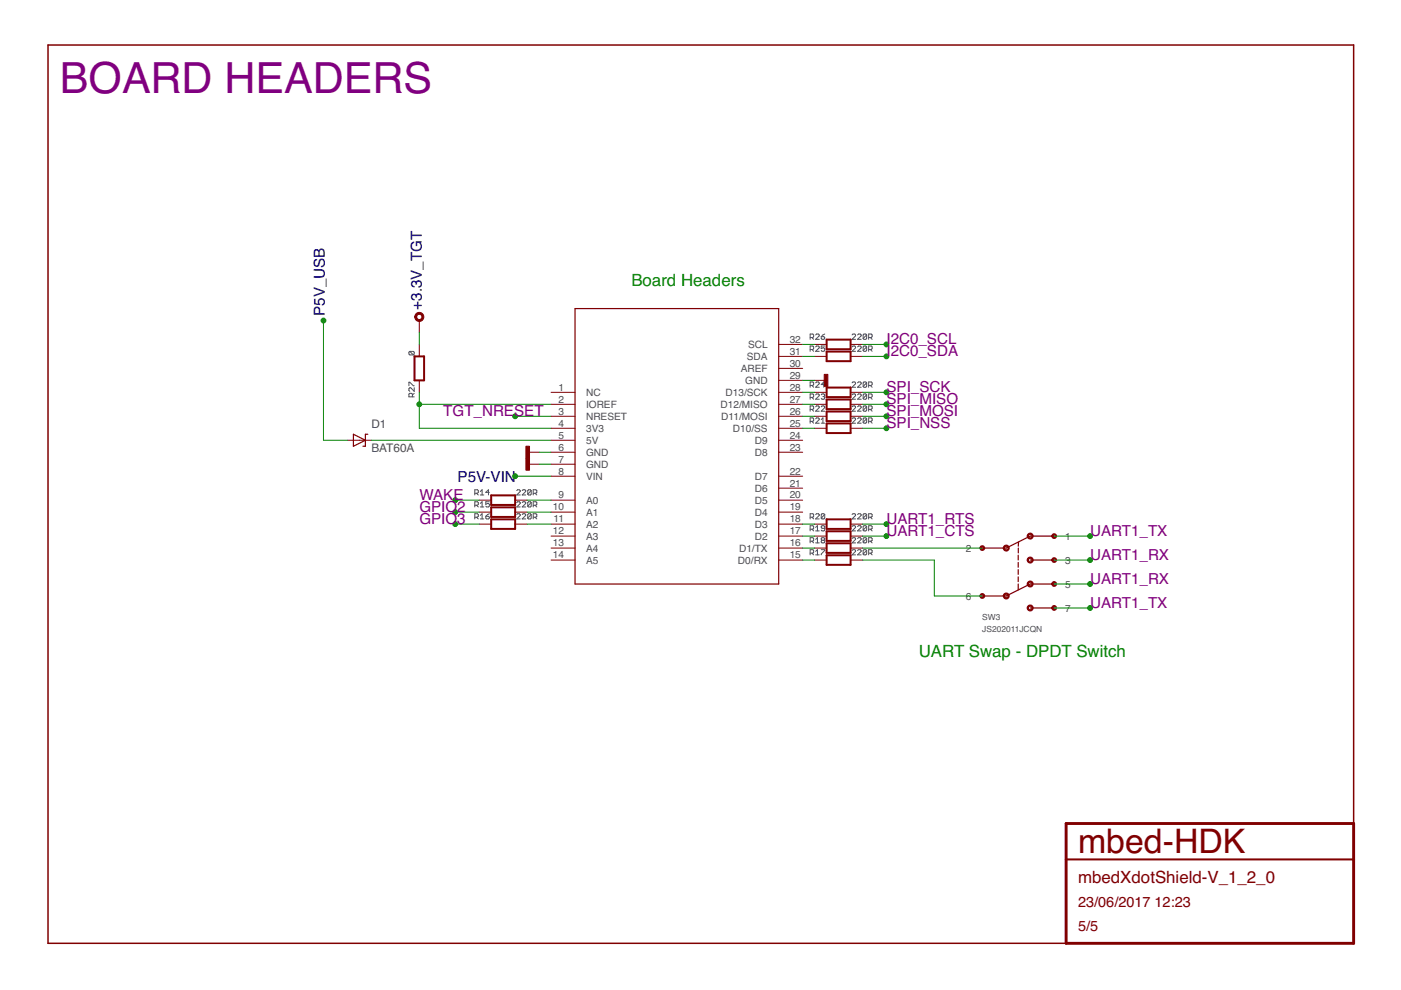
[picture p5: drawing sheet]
<svg xmlns="http://www.w3.org/2000/svg" width="297mm" height="210mm" viewBox="0 0 297 210" stroke-linecap="round" stroke-linejoin="round" font-family="sans-serif">
<g fill="none" stroke="#505050" stroke-width=".21">
<path d="M86.9 74.5l-.2 .2v.4l.2 .1h.7M86.9 74.5h.7l.2 .2v.4l-.2 .1M86.9 74.5l.7 .7M171.8 74.1h.5l.2-.2-.2-.5h-.5v1.1M171.8 71.6h.5l.2-.2-.2-.6h-.5v1.1M172.1 74.1l.4 .4M172.1 71.6l.4 .3M172.9 73.6l.2-.2h.4l.2 .2v.1l-.8 .8h.8M172.9 71l.2-.2h.4l.2 .2v.2l-.8 .7h.8M174.1 71.4h.6l.2 .4-.2 .1h-.4l-.2-.1zM174.9 73.4h-.8v.5l.4-.2 .4 .2v.4l-.2 .2h-.4l-.2-.2M174.9 70.8l-.8 .6"/>
<path d="M180.7 71l.1-.2h.4l.2 .2v.2l-.7 .7h.7M180.7 73.6l.1-.2h.4l.2 .2v.1l-.7 .8h.7M181.8 71l.2-.2h.4l.2 .2v.2l-.8 .7h.8M181.8 73.6l.2-.2h.4l.2 .2v.1l-.8 .8h.8M183.7 71l-.1-.2h-.4l-.2 .2v.8M183.7 73.6l-.1-.2h-.4l-.2 .2v.7M183.7 71v.8l-.1 .1h-.4l-.2-.1M183.7 73.6v.7l-.1 .2h-.4l-.2-.2M183.7 73.6l-.7 .7M183.7 71l-.7 .8M184.2 71.6h.5l.2-.2v-.4l-.2-.2h-.5v1.1M184.2 74.1h.5l.2-.2v-.3l-.2-.2h-.5v1.1"/>
<path d="M184.5 74.1l.4 .4M184.5 71.6l.4 .3M86.7 81.8v-.8l1.1 .8M87.4 84.1v-.5l-.2-.2-.5 .2v.5h1.1M87.8 82.2v.8l-.7-.8-.4 .2v.4l.2 .2M87.8 83.4l-.4 .4M171.8 89.3h.5l.2-.1-.2-.6h-.5v1.1M171.8 86.8h.5l.2-.2-.2-.5h-.5v1.1M171.8 84.3h.5l.2-.2-.2-.6h-.5v1.1M171.8 81.7h.5l.2-.2-.2-.5h-.5v1.1M172.1 89.3l.4 .4M172.1 86.8l.4 .4"/>
<path d="M172.1 84.3l.4 .3M172.1 81.7l.4 .4M172.9 88.8l.2-.2h.4l.2 .2v.2l-.8 .7h.8M172.9 86.3l.2-.2h.4l.2 .2v.1l-.8 .8h.8M172.9 83.7l.2-.2h.4l.2 .2v.2l-.8 .7h.8M172.9 81.2l.2-.2h.4l.2 .2v.2l-.8 .7h.8M174.1 89.7h.8M174.1 86.3l.2-.2h.4l.2 .2-.8 .9h.8M174.1 83.7l.2-.2h.4l.2 .2-.2 .4M174.1 89l.4-.4v1.1M174.5 84.1h.2M174.7 84.1l.2 .2-.2 .3h-.4l-.2-.1"/>
<path d="M174.9 81.5h-.8l.6-.5v1.1M180.7 81.2l.1-.2h.4l.2 .2v.2l-.7 .7h.7M180.7 83.7l.1-.2h.4l.2 .2v.2l-.7 .7h.7M180.7 86.3l.1-.2h.4l.2 .2-.7 .9h.7M180.7 88.8l.1-.2h.4l.2 .2-.7 .9h.7M181.8 81.2l.2-.2h.4l.2 .2v.2l-.8 .7h.8M181.8 83.7l.2-.2h.4l.2 .2v.2l-.8 .7h.8M181.8 86.3l.2-.2h.4l.2 .2v.1l-.8 .8h.8M181.8 88.8l.2-.2h.4l.2 .2v.2l-.8 .7h.8M183.7 81.2l-.1-.2h-.4l-.2 .2v.7M183.7 83.7l-.1-.2h-.4l-.2 .2v.8M183.7 86.3l-.1-.2h-.4l-.2 .2v.7"/>
<path d="M183.7 88.8l-.1-.2h-.4l-.2 .2v.7M183.7 81.2v.7l-.1 .2h-.4l-.2-.2M183.7 83.7v.8l-.1 .1h-.4l-.2-.1M183.7 86.3v.7l-.1 .2h-.4l-.2-.2M183.7 88.8v.7l-.1 .2h-.4l-.2-.2M183.7 88.8l-.7 .7M183.7 86.3l-.7 .7M183.7 83.7l-.7 .8M183.7 81.2l-.7 .7M184.2 81.7h.5l.2-.2v-.3l-.2-.2h-.5v1.1M184.2 84.3h.5l.2-.2v-.4l-.2-.2h-.5v1.1M184.2 86.8h.5l.2-.2v-.3l-.2-.2h-.5v1.1"/>
<path d="M184.2 89.3h.5l.2-.1v-.4l-.2-.2h-.5v1.1M184.5 89.3l.4 .4M184.5 86.8l.4 .4M184.5 84.3l.4 .3M184.5 81.7l.4 .4M100.7 104.6h.5l.2-.2v-.4l-.2-.2h-.5v1.1M100.7 107.1h.5l.2-.2v-.3l-.2-.2h-.5v1.1M100.7 109.7h.5l.2-.2v-.4l-.2-.2h-.5v1.1M101 104.6l.4 .3M101 107.1l.4 .4M101 109.7l.4 .3M101.8 104.9h.8"/>
<path d="M101.8 107.5h.8M101.8 110h.8M101.8 104.2l.4-.4v1.1M101.8 106.7l.4-.3v1.1M101.8 109.3l.4-.4v1.1M103 109.5h.6l.2 .4-.2 .1h-.4l-.2-.1zM103.8 106.4h-.8v.5l.4-.2 .4 .2v.4l-.2 .2h-.4l-.2-.2M103.8 104.4h-.8l.6-.6v1.1M103.8 108.9l-.8 .6M109.6 104l.1-.2 .6 .2v.2l-.7 .7h.7M109.6 106.6l.1-.2 .6 .2v.1l-.7 .8h.7M109.6 109.1l.1-.2 .6 .2v.2l-.7 .7h.7"/>
<path d="M110.7 104l.2-.2 .6 .2v.2l-.8 .7h.8M110.7 106.6l.2-.2 .6 .2v.1l-.8 .8h.8M110.7 109.1l.2-.2 .6 .2v.2l-.8 .7h.8M112.6 104v.8l-.1 .1h-.4l-.2-.1M112.6 104l-.1-.2h-.4l-.2 .2v.8M112.6 106.6l-.1-.2h-.4l-.2 .2v.7M112.6 109.1l-.1-.2h-.4l-.2 .2v.8M112.6 106.6v.7l-.1 .2h-.4l-.2-.2M112.6 109.1v.8l-.1 .1h-.4l-.2-.1M112.6 104l-.7 .8M112.6 106.6l-.7 .7M112.6 109.1l-.7 .8"/>
<path d="M113.1 104.6h.5l.2-.2v-.4l-.2-.2h-.5v1.1M113.1 107.1h.5l.2-.2v-.3l-.2-.2h-.5v1.1M113.1 109.7h.5l.2-.2v-.4l-.2-.2h-.5v1.1M113.4 104.6l.4 .3M113.4 107.1l.4 .4M113.4 109.7l.4 .3M171.8 109.7h.5l.2-.2v-.4l-.2-.2h-.5v1.1M171.8 117.3h.5l.2-.2v-.4l-.2-.2h-.5v1.1M171.8 114.7h.5l.2-.1v-.4l-.2-.2h-.5v1.1M171.8 112.2h.5l.2-.2v-.4l-.2-.1h-.5v1.1M172.1 117.3l.4 .3M172.1 114.7l.4 .4"/>
<path d="M172.1 112.2l.4 .4M172.1 109.7l.4 .3M172.9 109.1l.2-.2h.4l.2 .2v.2l-.8 .7h.8M172.9 117.6h.8M172.9 115.1h.8M172.9 112.6h.8M172.9 116.9l.4-.4v1.1M172.9 111.8l.4-.3v1.1M172.9 114.4l.4-.4v1.1M174.1 116.5h.8l-.8 1.1M174.3 114.6l-.2 .1 .2 .4h.4l.2-.2-.2-.3M174.3 114.6l-.2-.2 .2-.4h.4l.2 .2-.2 .4"/>
<path d="M174.3 114.6h.4M174.9 109.1v.8l-.2 .1h-.4l-.2-.1M174.9 109.1l-.2-.2h-.4l-.2 .2v.8M174.9 112h-.6l-.2-.2 .2-.3h.4l.2 .1v.8l-.2 .2h-.4l-.2-.2M174.9 109.1l-.8 .8M180.7 109.1l.1-.2h.4l.2 .2v.2l-.7 .7h.7M180.7 116.7l.1-.2h.4l.2 .2v.2l-.7 .7h.7M180.7 111.6l.1-.1h.4l.2 .1v.2l-.7 .8h.7M180.7 114.2l.1-.2h.4l.2 .2v.2l-.7 .7h.7M181.8 109.1l.2-.2h.4l.2 .2v.2l-.8 .7h.8M181.8 116.7l.2-.2h.4l.2 .2v.2l-.8 .7h.8M181.8 111.6l.2-.1h.4l.2 .1v.2l-.8 .8h.8"/>
<path d="M181.8 114.2l.2-.2h.4l.2 .2v.2l-.8 .7h.8M183.7 109.1v.8l-.1 .1h-.4l-.2-.1M183.7 109.1l-.1-.2h-.4l-.2 .2v.8M183.7 116.7v.8l-.1 .1h-.4l-.2-.1M183.7 116.7l-.1-.2h-.4l-.2 .2v.8M183.7 111.6l-.1-.1h-.4l-.2 .1v.8M183.7 114.2l-.1-.2h-.4l-.2 .2v.7M183.7 111.6v.8l-.1 .2h-.4l-.2-.2M183.7 114.2v.7l-.1 .2h-.4l-.2-.2M183.7 116.7l-.7 .8M183.7 114.2l-.7 .7M183.7 111.6l-.7 .8"/>
<path d="M183.7 109.1l-.7 .8M184.2 109.7h.5l.2-.2v-.4l-.2-.2h-.5v1.1M184.2 117.3h.5l.2-.2v-.4l-.2-.2h-.5v1.1M184.2 112.2h.5l.2-.2v-.4l-.2-.1h-.5v1.1M184.2 114.7h.5l.2-.1v-.4l-.2-.2h-.5v1.1M184.5 117.3l.4 .3M184.5 114.7l.4 .4M184.5 112.2l.4 .4M184.5 109.7l.4 .3"/>
</g>
<path d="M287 174.6v-165.1h-276.8v190.5h215.8" fill="none" stroke="#800000" stroke-width=".32"/>
<path d="M226 174.6h61v25.4h-61z" fill="none" stroke="#800000" stroke-width=".61"/>
<g fill="none" stroke="#800000" stroke-width=".42">
<path d="M87.9 75.6h2v5h-2zM175.3 72h5v2h-5zM175.3 74.5h5v2.1h-5zM175.3 82.2h5v2h-5zM175.3 84.7h5v2h-5zM175.3 87.2h5v2.1h-5zM175.3 89.8h5v2h-5zM104.1 105h5.1v2.1h-5.1zM104.1 107.6h5.1v2h-5.1zM104.1 110.1h5.1v2h-5.1zM175.3 110.1h5v2h-5zM175.3 117.7h5v2.1h-5z"/>
<path d="M175.3 112.6h5v2.1h-5zM175.3 115.2h5v2h-5zM226 182.2h61"/>
</g>
<g fill="#800000" stroke="#800000" stroke-width=".21">
<path d="M111.5 94.6h.8v2.6h-.8z"/>
<path d="M111.5 97.2h.8v2.5h-.8z"/>
<path d="M174.8 79.4h.7v2.5h-.7z"/>
</g>
<g fill="none" stroke="#800000" stroke-width=".21">
<path d="M88.9 68v2.5M88.9 73v2.6M165.1 78.1h5.1M165.1 75.6h5.1M165.1 73h5.1M172.7 75.6h2.6M172.7 73h2.6M180.3 75.6h2.6M180.3 73h2.6M73.7 93.3h5M88.9 80.6v2.6M111.8 95.9h2.5"/>
<path d="M111.8 98.4h2.5M116.8 95.9h5.1M116.8 98.4h5.1M116.8 83.2h5.1M116.8 85.7h5.1M116.8 88.3h5.1M116.8 90.8h5.1M116.8 93.3h5.1M165.1 95.9h5.1M165.1 80.6h5.1M165.1 83.2h5.1M165.1 85.7h5.1"/>
<path d="M165.1 88.3h5.1M165.1 90.8h5.1M165.1 93.3h5.1M172.7 80.6h2.6M172.7 83.2h2.6M172.7 85.7h2.6M172.7 88.3h2.6M172.7 90.8h2.6M180.3 83.2h2.6M180.3 85.7h2.6M180.3 88.3h2.6M180.3 90.8h2.6"/>
<path d="M101.6 106h2.5M101.6 108.6h2.5M101.6 111.1h2.5M109.2 106h2.6M109.2 108.6h2.6M109.2 111.1h2.6M116.8 101h5.1M116.8 106h5.1M116.8 108.6h5.1M116.8 111.1h5.1M116.8 113.7h5.1M116.8 116.2h5.1"/>
<path d="M116.8 118.7h5.1M165.1 101h5.1M165.1 106h5.1M165.1 108.6h5.1M165.1 111.1h5.1M165.1 113.7h5.1M165.1 116.2h5.1M165.1 118.7h5.1M165.1 103.5h5.1M172.7 111.1h2.6M172.7 113.7h2.6M172.7 116.2h2.6"/>
<path d="M172.7 118.7h2.6M180.3 111.1h2.6M180.3 113.7h2.6M180.3 116.2h2.6M180.3 118.7h2.6"/>
</g>
<g fill="#800000" stroke="#800000" stroke-width=".21">
<path d="M88.1 66.6a.96 .96 0 0 1 1.6 0 .96 .96 0 0 1-.5 1.5 .96 .96 0 0 1-1.3-.9h.4a.56 .56 0 0 1 .8-.5 .56 .56 0 0 1 .2 .9 .56 .56 0 0 1-.9-.2l-.1-.2h-.4z" fill-rule="evenodd"/>
<path d="M212.9 115.8a.63 .63 0 0 1 1 .1 .63 .63 0 0 1-.4 .9 .63 .63 0 0 1-.8-.6h.3a.38 .38 0 0 1 .5-.4 .38 .38 0 0 1 .1 .6 .38 .38 0 0 1-.6 0v-.2h-.3z" fill-rule="evenodd"/>
<path d="M218 113.2a.63 .63 0 0 1 1 .2 .63 .63 0 0 1-.4 .9 .63 .63 0 0 1-.8-.6h.2a.38 .38 0 0 1 .5-.4 .38 .38 0 0 1 .2 .6 .38 .38 0 0 1-.6-.1l-.1-.1h-.2z" fill-rule="evenodd"/>
<path d="M223.2 113.3a.51 .51 0 0 1 .8 .1 .51 .51 0 0 1-.4 .8 .51 .51 0 0 1-.6-.5h.2a.26 .26 0 0 1 .4-.3 .26 .26 0 0 1 .1 .4 .26 .26 0 0 1-.4 0l-.3-.1z" fill-rule="evenodd"/>
<path d="M207.9 115.8a.51 .51 0 0 1 .8 .2 .51 .51 0 0 1-.3 .7 .51 .51 0 0 1-.6-.5h.2a.26 .26 0 0 1 .4-.2 .26 .26 0 0 1 0 .4 .26 .26 0 0 1-.4-.1l-.2-.1z" fill-rule="evenodd"/>
<path d="M218 118.3a.63 .63 0 0 1 1 .1 .63 .63 0 0 1-.4 1 .63 .63 0 0 1-.8-.7h.2a.38 .38 0 0 1 .5-.3 .38 .38 0 0 1 .2 .6 .38 .38 0 0 1-.6-.1l-.1-.2h-.2z" fill-rule="evenodd"/>
<path d="M223.2 118.3a.51 .51 0 0 1 .8 .2 .51 .51 0 0 1-.4 .7 .51 .51 0 0 1-.6-.5h.2a.26 .26 0 0 1 .4-.2 .26 .26 0 0 1 .1 .4 .26 .26 0 0 1-.4 0l-.3-.2z" fill-rule="evenodd"/>
<path d="M218 123.4a.63 .63 0 0 1 1 .1 .63 .63 0 0 1-.4 .9 .63 .63 0 0 1-.8-.6h.2a.38 .38 0 0 1 .5-.4 .38 .38 0 0 1 .2 .6 .38 .38 0 0 1-.6 0l-.1-.2h-.2z" fill-rule="evenodd"/>
<path d="M223.2 123.4a.51 .51 0 0 1 .8 .2 .51 .51 0 0 1-.4 .7 .51 .51 0 0 1-.6-.5h.2a.26 .26 0 0 1 .4-.2 .26 .26 0 0 1 .1 .4 .26 .26 0 0 1-.4-.1l-.3-.1z" fill-rule="evenodd"/>
<path d="M218 128.5a.63 .63 0 0 1 1 .1 .63 .63 0 0 1-.4 .9 .63 .63 0 0 1-.8-.6h.2a.38 .38 0 0 1 .5-.4 .38 .38 0 0 1 .2 .6 .38 .38 0 0 1-.6 0l-.1-.2h-.2z" fill-rule="evenodd"/>
<path d="M223.2 128.5a.51 .51 0 0 1 .8 .2 .51 .51 0 0 1-.4 .7 .51 .51 0 0 1-.6-.5h.2a.26 .26 0 0 1 .4-.2 .26 .26 0 0 1 .1 .4 .26 .26 0 0 1-.4-.1l-.3-.1z" fill-rule="evenodd"/>
<path d="M212.9 125.9a.63 .63 0 0 1 1 .2 .63 .63 0 0 1-.4 .9 .63 .63 0 0 1-.8-.6h.3a.38 .38 0 0 1 .5-.4 .38 .38 0 0 1 .1 .6 .38 .38 0 0 1-.6-.1v-.1h-.3z" fill-rule="evenodd"/>
<path d="M207.9 126a.51 .51 0 0 1 .8 .1 .51 .51 0 0 1-.3 .8 .51 .51 0 0 1-.6-.5h.2a.26 .26 0 0 1 .4-.3 .26 .26 0 0 1 0 .4 .26 .26 0 0 1-.4 0l-.2-.1z" fill-rule="evenodd"/>
</g>
<g fill="none" stroke="#800000" stroke-width=".25">
<path d="M121.9 65.4h43.2v58.4h-43.2zM74.9 92.1l2.6 1.2-2.6 1.3zM78 92.1h-.5v2.5h-.5M215.9 117.7v1M215.9 119.3v1M215.9 116.2v1M215.9 115v.8M218.4 118.7h5.1M223.5 113.7h-5.1l-5.1 2.5h-5M215.9 120.8v1M215.9 122.3v1M215.9 123.8v1.3"/>
<path d="M218.4 128.9h5.1M223.5 123.8h-5.1l-5.1 2.6h-5"/>
</g>
<g fill="none" stroke="#008000" stroke-width=".21">
<path d="M68.6 68v25.3h5.1M88.9 70.5v2.5M170.2 73h2.5M170.2 75.6h2.5M182.9 73h5M182.9 75.6h5M78.7 93.3h38.1M88.9 85.7h27.9M88.9 83.2v7.6h27.9M109.2 88.3h7.6M114.3 95.9h2.5M114.3 98.4h2.5"/>
<path d="M170.2 80.6h2.5M170.2 88.3h2.5M170.2 83.2h2.5M170.2 85.7h2.5M170.2 90.8h2.5M182.9 88.3h5M182.9 83.2h5M182.9 85.7h5M182.9 90.8h5M96.5 111.1h5.1M96.5 108.6h5.1M96.5 106h5.1"/>
<path d="M109.2 101h7.6M111.8 111.1h5M111.8 108.6h5M111.8 106h5M170.2 111.1h2.5M170.2 113.7h2.5M170.2 118.7h2.5M170.2 116.2h2.5M182.9 111.1h5M182.9 113.7h5M182.9 118.7h15.2v7.7h10.2M182.9 116.2h25.4"/>
<path d="M223.5 113.7h7.6M223.5 118.7h7.6M223.5 128.9h7.6M223.5 123.8h7.6"/>
</g>
<g fill="#008000" stroke="#008000" stroke-width=".21">
<circle cx="109.2" cy="88.3" r=".51"/>
<circle cx="187.9" cy="83.2" r=".51"/>
<circle cx="187.9" cy="88.3" r=".51"/>
<circle cx="187.9" cy="85.7" r=".51"/>
<circle cx="96.5" cy="111.1" r=".51"/>
<circle cx="96.5" cy="108.6" r=".51"/>
<circle cx="187.9" cy="73" r=".51"/>
<circle cx="187.9" cy="75.6" r=".51"/>
<circle cx="96.5" cy="106" r=".51"/>
<circle cx="187.9" cy="90.8" r=".51"/>
<circle cx="187.9" cy="111.1" r=".51"/>
<circle cx="187.9" cy="113.7" r=".51"/>
<circle cx="68.6" cy="68" r=".51"/>
<circle cx="109.2" cy="101" r=".51"/>
<circle cx="88.9" cy="85.7" r=".51"/>
<circle cx="231.1" cy="113.7" r=".51"/>
<circle cx="231.1" cy="128.9" r=".51"/>
<circle cx="231.1" cy="118.7" r=".51"/>
<circle cx="231.1" cy="123.8" r=".51"/>
</g>
<text font-size="9.1" fill="#800080" x="12.7" y="19.7">BOARD HEADERS</text>
<text font-size="7.2" fill="#800000" x="228.6" y="181">mbed-HDK</text>
<g font-size="3.6" fill="#008000">
<text x="133.9" y="60.6">Board Headers</text>
<text x="194.8" y="139.3">UART Swap - DPDT Switch</text>
</g>
<text font-size="3.6" fill="#800000" x="228.6" y="187.3">mbedXdotShield-V_1_2_0</text>
<g font-size="3.2" fill="#000080">
<text x="89.4" y="65.7" transform="rotate(-90 89.4 65.7)">+3.3V_TGT</text>
<text x="68.8" y="66.9" transform="rotate(-90 68.8 66.9)">P5V_USB</text>
<text x="97" y="102.2">P5V-VIN</text>
</g>
<g font-size="3.2" fill="#800080">
<text x="187.9" y="73">I2C0_SCL</text>
<text x="187.9" y="75.6">I2C0_SDA</text>
<text x="187.9" y="83.2">SPI_SCK</text>
<text x="94" y="88.3">TGT_NRESET</text>
<text x="187.9" y="88.3">SPI_MOSI</text>
<text x="187.9" y="85.7">SPI_MISO</text>
<text x="187.9" y="90.8">SPI_NSS</text>
<text x="88.9" y="106">WAKE</text>
<text x="88.9" y="111.1">GPIO3</text>
<text x="88.9" y="108.6">GPIO2</text>
<text x="187.9" y="111.1">UART1_RTS</text>
<text x="187.9" y="113.7">UART1_CTS</text>
<text x="231.1" y="113.7">UART1_TX</text>
<text x="231.1" y="118.7">UART1_RX</text>
<text x="231.1" y="123.8">UART1_RX</text>
<text x="231.1" y="128.9">UART1_TX</text>
</g>
<g font-size="3.1" fill="#800000">
<text x="228.6" y="192.4">23/06/2017</text>
<text x="228.6" y="197.5">5/5</text>
<text x="244.8" y="192.4">12:23</text>
</g>
<g font-size="2.5" fill="#505050">
<text x="78.7" y="95.9">BAT60A</text>
<text x="78.7" y="90.8">D1</text>
</g>
<g font-size="2.1" fill="#505050">
<text x="158.4" y="76.3">SDA</text>
<text x="158.6" y="73.8">SCL</text>
<text x="167.4" y="77.8">30</text>
<text x="167.4" y="75.2">31</text>
<text x="167.4" y="72.7">32</text>
<text x="118.4" y="82.8">1</text>
<text x="124.3" y="84">NC</text>
<text x="153.8" y="84">D13/SCK</text>
<text x="157.1" y="78.9">AREF</text>
<text x="158" y="81.4">GND</text>
<text x="167.4" y="82.8">28</text>
<text x="167.4" y="80.3">29</text>
<text x="118.4" y="85.4">2</text>
<text x="118.4" y="87.9">3</text>
<text x="124.3" y="86.5">IOREF</text>
<text x="124.3" y="89">NRESET</text>
<text x="152.8" y="86.5">D12/MISO</text>
<text x="152.9" y="89">D11/MOSI</text>
<text x="167.4" y="87.9">26</text>
<text x="167.4" y="85.4">27</text>
<text x="118.4" y="90.5">4</text>
<text x="118.4" y="93">5</text>
<text x="118.4" y="95.5">6</text>
<text x="124.3" y="91.6">3V3</text>
<text x="124.3" y="94.1">5V</text>
<text x="155.4" y="91.6">D10/SS</text>
<text x="160" y="94.1">D9</text>
<text x="167.4" y="95.5">23</text>
<text x="167.4" y="93">24</text>
<text x="167.4" y="90.5">25</text>
<text x="118.4" y="98.1">7</text>
<text x="118.4" y="100.6">8</text>
<text x="124.3" y="96.7">GND</text>
<text x="124.3" y="99.2">GND</text>
<text x="124.3" y="101.7">VIN</text>
<text x="160" y="101.7">D7</text>
<text x="160" y="96.7">D8</text>
<text x="167.4" y="100.6">22</text>
<text x="118.4" y="105.7">9</text>
<text x="124.3" y="106.8">A0</text>
<text x="160" y="106.8">D5</text>
<text x="160" y="104.3">D6</text>
<text x="167.4" y="105.7">20</text>
<text x="167.4" y="103.2">21</text>
<text x="117.2" y="108.2">10</text>
<text x="117.2" y="113.3">12</text>
<text x="117.4" y="110.8">11</text>
<text x="124.3" y="109.3">A1</text>
<text x="124.3" y="111.9">A2</text>
<text x="160" y="111.9">D3</text>
<text x="160" y="109.3">D4</text>
<text x="167.4" y="113.3">17</text>
<text x="167.4" y="110.8">18</text>
<text x="167.4" y="108.2">19</text>
<text x="117.2" y="115.8">13</text>
<text x="117.2" y="118.4">14</text>
<text x="124.3" y="114.4">A3</text>
<text x="124.3" y="117">A4</text>
<text x="124.3" y="119.5">A5</text>
<text x="156.5" y="119.5">D0/RX</text>
<text x="156.7" y="117">D1/TX</text>
<text x="160" y="114.4">D2</text>
<text x="167.4" y="118.4">15</text>
<text x="167.4" y="115.8">16</text>
<text x="204.7" y="117">2</text>
<text x="225.8" y="119.5">3</text>
<text x="225.8" y="114.4">1</text>
<text x="225.8" y="124.6">5</text>
<text x="204.7" y="127.1">6</text>
<text x="225.8" y="129.7">7</text>
</g>
<g font-size="1.8" fill="#505050">
<text x="208.3" y="131.4">SW3</text>
<text x="208.3" y="134">JS202011JCQN</text>
</g>
</svg>
